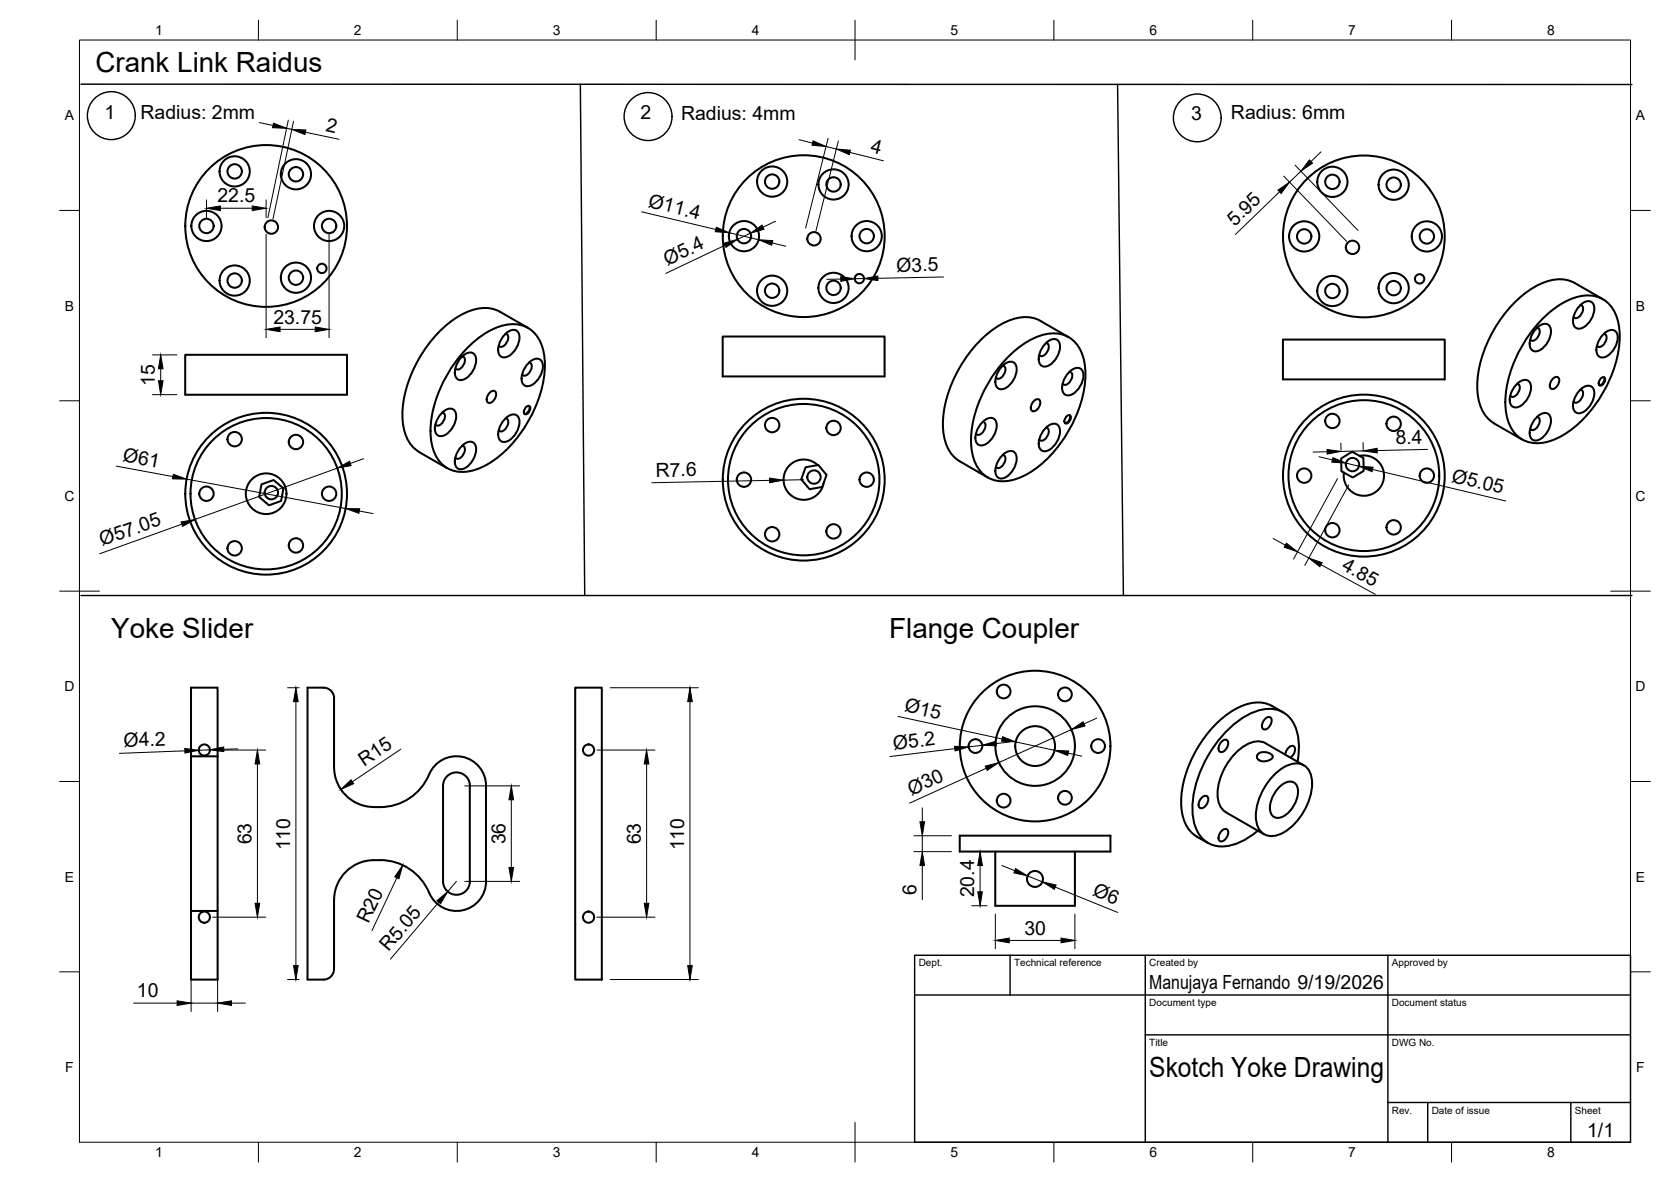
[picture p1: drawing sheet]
<svg xmlns="http://www.w3.org/2000/svg" width="420mm" height="297mm" viewBox="0 0 420 297" stroke-linecap="round" stroke-linejoin="round" font-family="sans-serif">
<!-- layer: Visible -->
<g fill="none" stroke="#000" stroke-width=".51">
<path d="M397.2 76.9a2.4 2.4 0 0 1 3.1-.9 4.1 4.1 0 0 1-.6 4.8 3.3 3.3 0 0 1-3.2 1.7 2.42 2.42 0 0 1-.8-3.1l.6-1.4zM397.3 76.7a1.22 1.22 0 0 1 .5 1.9l-.2 .4a1.22 1.22 0 0 1-2 .6M403 75.2l-7-4.1a10.2 10.2 0 0 0-10.2 1 31.7 31.7 0 0 0-14.4 25 10.2 10.2 0 0 0 4.3 9.3l7 4.1M46.6 89.2h40.6v10h-40.6zM116 89.8a2.4 2.4 0 0 1 3.1-.9 4.1 4.1 0 0 1-.6 4.9 3.3 3.3 0 0 1-3.1 1.6 2.42 2.42 0 0 1-.8-3.1l.5-1.3zM116.2 89.6a1.22 1.22 0 0 1 .4 1.9l-.2 .4a1.22 1.22 0 0 1-1.9 .6M117.3 87.6a18.6 18.6 0 0 1 10.9-6.1 7.8 7.8 0 0 1 8.5 7.1 26.8 26.8 0 0 1-4.4 18.1 26.1 26.1 0 0 1-12.6 11.3 7.9 7.9 0 0 1-11.2-6.5 26.8 26.8 0 0 1 4.4-18.2 33.2 33.2 0 0 1 4.4-5.7zM123.2 98.6a.88 .88 0 0 1 1.5 .1 2.17 2.17 0 0 1-1.8 2.5 1.46 1.46 0 0 1-.1-2.2zM126.9 84.1a2.4 2.4 0 0 1 3.1-.9 4.1 4.1 0 0 1-.6 4.9 3.3 3.3 0 0 1-3.1 1.6 2.42 2.42 0 0 1-.8-3.1l.5-1.3zM127.1 83.9a1.22 1.22 0 0 1 .4 2l-.2 .3a1.22 1.22 0 0 1-1.9 .7M132.8 82.4l-7.1-4.1a10.2 10.2 0 0 0-10.2 1.1 31.7 31.7 0 0 0-14.3 24.9 10.2 10.2 0 0 0 4.2 9.3l7.1 4.1M132.8 91.3a2.4 2.4 0 0 1 3.1-.9 4.1 4.1 0 0 1-.6 4.9 3.3 3.3 0 0 1-3.2 1.7 2.42 2.42 0 0 1-.7-3.2l.5-1.3z"/>
<path d="M133 91.1a1.22 1.22 0 0 1 .4 2l-.2 .4a1.22 1.22 0 0 1-1.9 .6M181.7 84.6h40.7v10h-40.7zM251.9 92.1a2.4 2.4 0 0 1 3.1-.9 4.1 4.1 0 0 1-.6 4.9 3.3 3.3 0 0 1-3.1 1.6 2.42 2.42 0 0 1-.8-3.1l.6-1.3zM252.1 91.9a1.22 1.22 0 0 1 .4 2l-.2 .4a1.22 1.22 0 0 1-1.9 .6M253.3 89.9a18.6 18.6 0 0 1 10.8-6.1 7.8 7.8 0 0 1 8.5 7.1 26.8 26.8 0 0 1-4.4 18.2 26.1 26.1 0 0 1-12.6 11.2 7.9 7.9 0 0 1-11.2-6.5 26.8 26.8 0 0 1 4.4-18.1 33.3 33.3 0 0 1 4.5-5.8zM262.8 86.4a2.4 2.4 0 0 1 3.1-.9 4.1 4.1 0 0 1-.5 4.9 3.3 3.3 0 0 1-3.2 1.7 2.42 2.42 0 0 1-.8-3.2l.6-1.3zM263 86.2a1.22 1.22 0 0 1 .4 2l-.2 .4a1.22 1.22 0 0 1-1.9 .6M268.7 84.7l-7.1-4.1a10.2 10.2 0 0 0-10.2 1.1 31.8 31.8 0 0 0-14.3 24.9 10.2 10.2 0 0 0 4.2 9.3l7.1 4.1M268.7 93.6a2.4 2.4 0 0 1 3.1-.8 4.1 4.1 0 0 1-.6 4.8 3.3 3.3 0 0 1-3.1 1.7 2.42 2.42 0 0 1-.8-3.2l.5-1.3zM268.9 93.4a1.22 1.22 0 0 1 .5 2l-.3 .4a1.22 1.22 0 0 1-1.9 .6M322.6 85.3h40.7v10h-40.7zM381.2 96.7a2.4 2.4 0 0 1 3.2-.9 4.1 4.1 0 0 1-.6 4.8 3.3 3.3 0 0 1-3.2 1.7 2.42 2.42 0 0 1-.8-3.2l.6-1.3z"/>
<path d="M381.4 96.5a1.22 1.22 0 0 1 .5 1.9l-.2 .4a1.22 1.22 0 0 1-2 .6M386.3 82.6a2.4 2.4 0 0 1 3.1-.9 4.1 4.1 0 0 1-.6 4.8 3.3 3.3 0 0 1-3.2 1.7 2.42 2.42 0 0 1-.8-3.1l.6-1.4zM386.4 82.4a1.22 1.22 0 0 1 .5 1.9l-.2 .4a1.22 1.22 0 0 1-2 .6M387.6 80.4a18.6 18.6 0 0 1 10.9-6.1 7.8 7.8 0 0 1 8.5 7.1 26.8 26.8 0 0 1-4.4 18.1 26.1 26.1 0 0 1-12.6 11.3 7.9 7.9 0 0 1-11.2-6.5 26.8 26.8 0 0 1 4.4-18.2 33.2 33.2 0 0 1 4.4-5.7zM390.5 95.1a.88 .88 0 0 1 1.5 .1 2.17 2.17 0 0 1-1.8 2.6 1.46 1.46 0 0 1 0-2.3zM397.2 98.1a2.4 2.4 0 0 1 3.1-.9 4.1 4.1 0 0 1-.6 4.9 3.3 3.3 0 0 1-3.2 1.7 2.42 2.42 0 0 1-.8-3.2l.6-1.3zM397.3 97.9a1.22 1.22 0 0 1 .5 2l-.2 .4a1.22 1.22 0 0 1-2 .6M402.5 95.1a.6 .6 0 0 1 1.1-.1 1.46 1.46 0 0 1-1.4 1.9 1.33 1.33 0 0 1 .3-1.8zM403 84.1a2.4 2.4 0 0 1 3.2-.9 4.1 4.1 0 0 1-.6 4.9 3.3 3.3 0 0 1-3.2 1.7 2.42 2.42 0 0 1-.8-3.2l.6-1.3zM403.3 83.9a1.22 1.22 0 0 1 .4 2l-.2 .4a1.22 1.22 0 0 1-2 .6M403.3 94.8a1.48 1.48 0 0 1-1.2 2M111 103.9a2.4 2.4 0 0 1 3.1-.9 4.1 4.1 0 0 1-.6 4.9 3.3 3.3 0 0 1-3.2 1.6 2.42 2.42 0 0 1-.7-3.1l.5-1.4z"/>
<path d="M111.2 103.7a1.22 1.22 0 0 1 .4 1.9l-.2 .4a1.22 1.22 0 0 1-1.9 .6M116 112.2a2.4 2.4 0 0 1 3.1-.9 4.1 4.1 0 0 1-.6 4.9 3.3 3.3 0 0 1-3.1 1.7 2.42 2.42 0 0 1-.8-3.2l.5-1.3zM116.2 112a1.22 1.22 0 0 1 .4 2l-.2 .4a1.22 1.22 0 0 1-1.9 .6M126.9 105.4a2.4 2.4 0 0 1 3.1-.9 4.1 4.1 0 0 1-.6 4.8 3.3 3.3 0 0 1-3.1 1.7 2.42 2.42 0 0 1-.8-3.2l.5-1.3zM127.1 105.1a1.22 1.22 0 0 1 .4 2l-.2 .4a1.22 1.22 0 0 1-1.9 .6M132.3 102.3a.6 .6 0 0 1 1-.1 1.46 1.46 0 0 1-1.4 1.9 1.33 1.33 0 0 1 .4-1.8zM133 102a1.48 1.48 0 0 1-1.1 2M202.6 117.4l3.2-.5 2 2.4-1.1 3.1-3.1 .5-2.1-2.4zM205.6 116.9a5.1 5.1 0 0 0-7.8 .9 5.1 5.1 0 0 0 2.4 7.4 5.1 5.1 0 0 0 6.9-3.7M246.9 106.2a2.4 2.4 0 0 1 3.1-.9 4.1 4.1 0 0 1-.6 4.9 3.3 3.3 0 0 1-3.1 1.7 2.42 2.42 0 0 1-.8-3.2l.5-1.3zM247.1 106a1.22 1.22 0 0 1 .4 2l-.2 .4a1.22 1.22 0 0 1-1.9 .6M251.9 114.5a2.4 2.4 0 0 1 3.1-.9 4.1 4.1 0 0 1-.6 4.9 3.3 3.3 0 0 1-3.1 1.7 2.42 2.42 0 0 1-.8-3.2l.6-1.3z"/>
<path d="M252.1 114.3a1.22 1.22 0 0 1 .4 2l-.2 .4a1.22 1.22 0 0 1-1.9 .6M260 100.7a.88 .88 0 0 1 1.5 0 2.17 2.17 0 0 1-1.8 2.6 1.46 1.46 0 0 1 0-2.2zM262.8 107.7a2.4 2.4 0 0 1 3.1-.9 4.1 4.1 0 0 1-.5 4.8 3.3 3.3 0 0 1-3.2 1.7 2.42 2.42 0 0 1-.8-3.1l.6-1.4zM263 107.5a1.22 1.22 0 0 1 .4 1.9l-.2 .4a1.22 1.22 0 0 1-1.9 .6M268.2 104.6a.6 .6 0 0 1 1 0 1.46 1.46 0 0 1-1.3 1.8 1.33 1.33 0 0 1 .3-1.8zM268.9 104.3a1.48 1.48 0 0 1-1.1 2M337.2 115.2l2.8-1.7 2.8 1.6 .1 3.2-2.8 1.7-2.8-1.5zM341.9 114.6a5.1 5.1 0 0 1 6.1 4.5 5.1 5.1 0 0 1-5.2 5.5 5.1 5.1 0 0 1-4.9-5.8M386.3 105a2.4 2.4 0 0 1 3.1-.9 4.1 4.1 0 0 1-.6 4.9 3.3 3.3 0 0 1-3.2 1.6 2.42 2.42 0 0 1-.8-3.1l.6-1.4zM386.4 104.8a1.22 1.22 0 0 1 .5 2l-.2 .4a1.22 1.22 0 0 1-2 .6M65.7 121.7l3.1-1.1 2.5 2.1-.6 3.2-3.1 1.1-2.4-2.1zM48 172.8h6.7v73.4h-6.7z"/>
<path d="M84 175.5v17.3a10 10 0 0 0 10 10M84 175.5a2.67 2.67 0 0 0-2.7-2.7h-4v73.4h4a2.67 2.67 0 0 0 2.7-2.7v-17.3a10 10 0 0 1 10-10M144.6 172.8h6.7v73.4h-6.7zM322.7 179a10.1 10.1 0 0 0-7.3-2.4 19.9 19.9 0 0 0-12.4 8.6 28 28 0 0 0-6 17.8 9 9 0 0 0 3.9 7.2l2.8 1.7M48 190.1h6.7M107.9 194.6a13.6 13.6 0 0 1-13.9 8.2M107.9 194.6a7.4 7.4 0 0 1 8.3-4.4 7.4 7.4 0 0 1 6 7.3v24M118.1 197.5v24M118.2 197.5a3.4 3.4 0 0 0-3.4-3.4 3.4 3.4 0 0 0-3.4 3.4v24M307.2 186.3a.9 .9 0 0 1 1.6 0 2.23 2.23 0 0 1-1.9 2.7 1.49 1.49 0 0 1 0-2.3zM316.3 189.5l1-.5h1.1l1.2 .5 .4 .7-.2 .4-.8 .5-1.8 .2-.6-.2-.5-.5-.1-.6zM318.1 180.6a.9 .9 0 0 1 1.6 0 2.23 2.23 0 0 1-1.9 2.7 1.49 1.49 0 0 1 0-2.3z"/>
<path d="M320.1 195a8.4 8.4 0 0 1 6.6-3.1 4 4 0 0 1 3.1 3.8 15 15 0 0 1-8 14 4 4 0 0 1-6-3.5 15 15 0 0 1 4.3-11.2zM321.6 197.9a3.3 3.3 0 0 1 3.7-1.3 3.3 3.3 0 0 1 .9 3.9 6.9 6.9 0 0 1-4.7 5 2.1 2.1 0 0 1-2.2-2.5l.5-2.3 .8-1.5zM323.2 189.6l.2-.9a1.47 1.47 0 0 1 2-1.1 2.12 2.12 0 0 1-.9 2.8M326.3 191.4a13.4 13.4 0 0 0-2-11.1 7.6 7.6 0 0 0-9-1.4 26.5 26.5 0 0 0-13.1 14 21.3 21.3 0 0 0-1.6 14.9 7.1 7.1 0 0 0 9.5 4.5 17.2 17.2 0 0 0 6.2-3.6M327.8 192.3l-9.6-5.5a5.4 5.4 0 0 0-5.9 1 15.3 15.3 0 0 0-6.1 12.7 4.7 4.7 0 0 0 2 3.6l9.6 5.6M94 216.2h1.6M95.6 216.1a13.3 13.3 0 0 1 12.3 8.2M241.3 210h37.9v4h-37.9zM250.3 214v13.6h20v-13.6M302.2 200.4a.9 .9 0 0 1 1.5 0 2.23 2.23 0 0 1-1.8 2.7 1.49 1.49 0 0 1 0-2.3zM307.2 208.8a.9 .9 0 0 1 1.6 0 2.23 2.23 0 0 1-1.9 2.6 1.49 1.49 0 0 1 0-2.2zM48 228.9h6.7"/>
<path d="M111.4 221.5a3.4 3.4 0 0 0 3.4 3.4 3.4 3.4 0 0 0 3.4-3.4M122.2 221.5a7.4 7.4 0 0 1-6 7.3 7.4 7.4 0 0 1-8.3-4.4"/>
<circle cx="51.9" cy="56.8" r="1.81"/>
<circle cx="51.9" cy="56.8" r="3.8"/>
<circle cx="59" cy="43.1" r="1.81"/>
<circle cx="59" cy="43.1" r="3.8"/>
<circle cx="66.9" cy="56.8" r="20.3"/>
<circle cx="68.2" cy="57.1" r="1.68"/>
<circle cx="74.4" cy="43.8" r="1.81"/>
<circle cx="74.4" cy="43.8" r="3.8"/>
<circle cx="82.8" cy="56.8" r="1.81"/>
<circle cx="82.8" cy="56.8" r="3.8"/>
<circle cx="187.1" cy="59.3" r="1.81"/>
<circle cx="187.1" cy="59.3" r="3.8"/>
<circle cx="194.2" cy="45.6" r="1.81"/>
<circle cx="194.2" cy="45.6" r="3.8"/>
<circle cx="202.1" cy="59.3" r="20.3"/>
<circle cx="209.6" cy="46.4" r="1.81"/>
<circle cx="209.6" cy="46.4" r="3.8"/>
<circle cx="217.9" cy="59.3" r="1.81"/>
<circle cx="217.9" cy="59.3" r="3.8"/>
<circle cx="327.9" cy="59.4" r="1.81"/>
<circle cx="327.9" cy="59.4" r="3.8"/>
<circle cx="335" cy="45.7" r="1.81"/>
<circle cx="335" cy="45.7" r="3.8"/>
<circle cx="342.9" cy="59.4" r="20.3"/>
<circle cx="350.4" cy="46.4" r="1.81"/>
<circle cx="350.4" cy="46.4" r="3.8"/>
<circle cx="358.8" cy="59.4" r="1.81"/>
<circle cx="358.8" cy="59.4" r="3.8"/>
<circle cx="59" cy="70.5" r="1.81"/>
<circle cx="59" cy="70.5" r="3.8"/>
<circle cx="74.4" cy="69.8" r="1.81"/>
<circle cx="74.4" cy="69.8" r="3.8"/>
<circle cx="80.9" cy="67.5" r="1.17"/>
<circle cx="194.2" cy="73.1" r="1.81"/>
<circle cx="194.2" cy="73.1" r="3.8"/>
<circle cx="204.7" cy="60" r="1.68"/>
<circle cx="209.6" cy="72.3" r="1.81"/>
<circle cx="209.6" cy="72.3" r="3.8"/>
<circle cx="216.1" cy="70" r="1.17"/>
<circle cx="335" cy="73.1" r="1.81"/>
<circle cx="335" cy="73.1" r="3.8"/>
<circle cx="340.1" cy="62.2" r="1.68"/>
<circle cx="350.4" cy="72.4" r="1.81"/>
<circle cx="350.4" cy="72.4" r="3.8"/>
<circle cx="356.9" cy="70.1" r="1.17"/>
<circle cx="59" cy="110.4" r="1.81"/>
<circle cx="74.4" cy="111.1" r="1.81"/>
<circle cx="194.2" cy="106.8" r="1.81"/>
<circle cx="204.7" cy="119.9" r="1.68"/>
<circle cx="209.6" cy="107.5" r="1.81"/>
<circle cx="327.9" cy="119.5" r="1.81"/>
<circle cx="335" cy="105.8" r="1.81"/>
<circle cx="340.1" cy="116.8" r="1.68"/>
<circle cx="342.9" cy="119.5" r="19"/>
<circle cx="342.9" cy="119.5" r="20.3"/>
<circle cx="350.4" cy="106.5" r="1.81"/>
<circle cx="358.8" cy="119.5" r="1.81"/>
<circle cx="51.9" cy="124.1" r="1.81"/>
<circle cx="59" cy="137.8" r="1.81"/>
<circle cx="66.9" cy="124.1" r="5.1"/>
<circle cx="66.9" cy="124.1" r="19"/>
<circle cx="66.9" cy="124.1" r="20.3"/>
<circle cx="68.2" cy="123.8" r="1.68"/>
<circle cx="74.4" cy="137.1" r="1.81"/>
<circle cx="82.8" cy="124.1" r="1.81"/>
<circle cx="187.1" cy="120.5" r="1.81"/>
<circle cx="194.2" cy="134.3" r="1.81"/>
<circle cx="202.1" cy="120.5" r="19"/>
<circle cx="202.1" cy="120.5" r="20.3"/>
<circle cx="209.6" cy="133.5" r="1.81"/>
<circle cx="217.9" cy="120.5" r="1.81"/>
<circle cx="335" cy="133.2" r="1.81"/>
<circle cx="350.4" cy="132.5" r="1.81"/>
<circle cx="252.4" cy="173.8" r="1.73"/>
<circle cx="267.8" cy="174.5" r="1.73"/>
<circle cx="51.4" cy="188.5" r="1.41"/>
<circle cx="148" cy="188.5" r="1.41"/>
<circle cx="245.3" cy="187.5" r="1.73"/>
<circle cx="260.3" cy="187.5" r="18.9"/>
<circle cx="260.3" cy="187.5" r="10"/>
<circle cx="260.3" cy="187.5" r="5"/>
<circle cx="276.1" cy="187.5" r="1.73"/>
<circle cx="252.4" cy="201.2" r="1.73"/>
<circle cx="267.8" cy="200.5" r="1.73"/>
<circle cx="51.4" cy="230.5" r="1.41"/>
<circle cx="148" cy="230.5" r="1.41"/>
<circle cx="260.2" cy="220.9" r="2"/>
</g>
<!-- layer: BORDER -->
<g fill="none" stroke="#000" stroke-width=".25">
<path d="M20 10.1h390v276.9h-390zM65 5.1v5M115 5.1v5M165 5.1v5M215 5.1v10M265 5.1v5M315 5.1v5M365 5.1v5M15 52.9h5M410 52.9h5M15 100.7h5M410 100.7h5"/>
<path d="M15 148.6h10M405 148.6h10M15 196.4h5M410 196.4h5M15 244.2h5M410 244.2h5M65 287v5M115 287v5M165 287v5M215 282.1v9.9M265 287v5M315 287v5"/>
<path d="M365 287v5"/>
</g>
<!-- layer: TITLEBLOCK -->
<path d="M230 240.1h180v46.9h-180zM230 250h180M254 240.1v9.9M288 240.1v46.9M349 240.1v46.9M288 260.1h122M349 277.1h61M359 277.1v9.9M395 277.1v9.9" fill="none" stroke="#000" stroke-width=".36"/>
<!-- layer: FD_Dimensions -->
<g fill="none" stroke="#000" stroke-width=".25">
<path d="M65.2 30.8l3.4 .7M72.1 32.2l1.3 .3M72.5 30.2l-5.1 24.5M73.8 30.5l-5.2 24.5M76.8 33.2l8.4 1.8M200.9 35.1l3.4 .9M207.7 36.8l2.6 .7M208.2 34.8l-5.6 22.5M210.8 35.4l-5.6 22.6M213.7 38.3l8.4 2.1M332.1 38.2l-2.5 2.4M51.9 50.2v4.5"/>
<path d="M55.4 52.3h8M66.9 50.2v4.5M66.9 58.9v26M82.7 58.9v26M161.3 53.2l18.7 4.5M183.4 58.5l7.4 1.7M188.7 58.6l-3.3 1.5M195 55.6l-3.1 1.5M321.7 48.2l-11.1 10.7M322.8 44.3l15.8 16.4M325.6 41.5l15.9 16.4M327.1 43l-2.8 2.8"/>
<path d="M182.3 61.6l-14.9 7.1M194.2 61.1l3.4 .8M211.4 70.1l-3.5 .1M217.2 70h-2.3M237.2 69.6l-16.5 .3M38.3 89.2h6.2M38.3 99.2h6.2M40.4 92.7v3M70.4 82.8h8.8M29.3 117.1l14.2 2.7M84.8 117.7l-35.8 12.8M91.4 115.3l-3.3 1.2"/>
<path d="M331.6 114.8l3.4 .8M333.7 113.5l-3.5 .1M337.1 111.3l.1 1.8M338.4 116.4l3.3 .8M342.7 111.2l.1 1.8M342.8 113.3l-5.6 .1M345.1 118l33.5 7.9M358.9 112.9l-12.6 .3M45.7 131.7l-20.6 7.5M46.9 120.4l40 7.4M90.3 128.4l3.5 .7M193.5 120.7l-29.6 .6"/>
<path d="M202.1 120.6l-5.1 .1M320.1 135.3l3.1 1.7M326.2 138.7l2.9 1.5M336.3 120.3l-11.1 20.2M339.1 121.8l-11 20.3M332.1 141.9l13.7 7.5M72.3 172.8h2.9M74.4 176.3v66.4M153.4 172.8h22.2M173.5 176.3v66.4M46.5 188.7l-16.5 .6M52.8 188.4l-2.8 .1"/>
<path d="M53.5 188.5h13.3M59.8 188.2l-3.5 .1M64.7 192v35M100.8 188.3l-12.2 8.2M116.9 197.5h13.8M150.1 188.5h14.6M162.6 192v35M225.8 180l26.2 5.7M240.1 188.1l-16.3 2M247 187.3l-3.4 .4M248 193.1l-19.3 8.7M253.9 186.4l-3.4 .5"/>
<path d="M255.4 186.4l9.8 2.2M268.6 189.3l3.4 .7M269.4 183.4l-18.2 8.2M275.8 180.5l-3.2 1.4M128.6 201v17M229.8 210h9.4M229.8 214h9.4M231.9 203v3.5M231.9 210v4M231.9 217.5v8.6M246.4 217.5v6.6M251.9 217.5l3.2 1.3"/>
<path d="M48 223.6v30.6M53.5 230.5h13.3M54.7 223.6v30.6M99.8 220.6l-6.3 13.3M110.3 226.7l-12.1 14.3M114.8 221.5l-2.2 2.6M116.9 221.5h13.8M150.1 230.5h14.6M244.3 227.6h3.9M250.3 229.7v8.7M253.8 236.3h13M258.4 220.1l3.7 1.5"/>
<path d="M265.3 222.9l15.8 6.4M270.3 229.7v8.7M33.6 252.1h10.9M48 252.1h6.7M58.2 252.1h3.5M72.3 246.2h2.9M153.4 246.2h22.2"/>
</g>
<g fill="#000" stroke="#000" stroke-width=".25">
<path d="M68.8 31l3.3 1.2-3.6-.1zM73.4 32.5l3.5 .2-.2 1.1zM204.4 35.4l3.3 1.4-3.5-.3zM210.3 37.5l3.5 .2-.2 1.2zM51.9 52.3l3.5-.5v1.1zM63.4 51.8l3.5 .5-3.5 .6zM180.1 57.1l3.3 1.4-3.6-.3zM188.7 58.6l2.9-2 .5 1zM321.3 47.8l3-2-2.2 2.8zM329.2 40.2l.8 .8-2.9 2zM182 61.1l3.4-1-2.9 2.1zM190.8 60.2l3.5 .3-.3 1.1z"/>
<path d="M211.4 69.5l3.5 .5-3.5 .7zM217.2 70l3.5-.7v1.2zM40.4 89.2l.6 3.5h-1.2zM39.8 95.7h1.2l-.6 3.5zM66.9 82.8l3.5-.6v1.2zM79.2 82.2l3.5 .6-3.5 .6zM43.6 119.2l3.3 1.2-3.5-.1zM84.8 117.7l3.1-1.8 .4 1.1zM333.7 113l3.5 .4-3.5 .7zM335.2 115l3.2 1.4-3.5-.3zM341.7 117.2l3.5 .2-.2 1.1zM342.8 113.3l3.5-.6v1.1z"/>
<path d="M45.5 131.2l3.5-.7-3.1 1.8zM86.9 127.8l3.5 .1-.2 1.1zM193.5 120.1l3.5 .6-3.5 .6zM323.4 136.5l2.8 2.2-3.3-1.2zM329.1 140.2l3.3 1.2-.5 1zM74.4 172.8l.6 3.5h-1.2zM173.5 172.8l.6 3.5h-1.2zM46.5 188.1l3.5 .4-3.5 .8zM52.8 188.4l3.4-.7 .1 1.2zM64.7 188.5l.6 3.5h-1.2zM85.7 198.4l2.6-2.4 .6 .9zM162.6 188.5l.6 3.5h-1.2z"/>
<path d="M240 187.5l3.6 .2-3.4 1zM247.7 192.5l3.5-.9-3 2zM247 187.3l3.4-1 .1 1.1zM252.1 185.1l3.3 1.3-3.6-.1zM265.2 188.6l3.5 .1-.2 1.2zM269.4 183.4l2.9-2 .5 1zM128.6 197.5l.5 3.5h-1.1zM128 218h1.1l-.5 3.5zM231.3 206.5h1.2l-.6 3.5zM231.9 214l.6 3.5h-1.2zM246.4 214l.6 3.5h-1.1zM255.4 218.3l3 1.8-3.5-.7z"/>
<path d="M64.1 227h1.2l-.6 3.5zM101.3 217.4l-1 3.4-1-.4zM109.9 226.3l2.7-2.2-1.8 3zM162 227h1.2l-.6 3.5zM245.9 224.1h1.1l-.6 3.5zM250.3 236.3l3.5-.6v1.2zM262.1 221.6l3.5 .8-.5 1.1zM266.8 235.7l3.5 .6-3.5 .6zM44.5 251.5l3.5 .6-3.5 .6zM54.7 252.1l3.5-.6v1.2zM73.8 242.7h1.2l-.6 3.5zM172.9 242.7h1.2l-.6 3.5z"/>
</g>
<!-- layer: Sketch2 -->
<g fill="none" stroke="#000" stroke-width=".36">
<path d="M20.4 21.2h389.9M20.4 149.7h389.9"/>
<circle cx="28" cy="29.1" r="6"/>
<circle cx="163" cy="29.3" r="6"/>
<circle cx="301" cy="29.6" r="6"/>
</g>
<!-- layer: Sketch4 -->
<path d="M145.9 21.2l1.1 128.5M281 21.2l1.5 128.5" fill="none" stroke="#000" stroke-width=".36"/>
<g font-size="7">
<text x="24" y="18.1">Crank Link Raidus</text>
<text x="28" y="160.3">Yoke Slider</text>
<text x="223.6" y="160.5">Flange Coupler</text>
<text x="289" y="270.6">Skotch Yoke Drawing</text>
</g>
<g font-size="4.9">
<text x="26.2" y="30">1</text>
<text x="35.3" y="29.9">Radius: 2mm</text>
<text x="161.1" y="29.9">2</text>
<text x="309.5" y="30">Radius: 6mm</text>
<text x="81.7" y="32.8" transform="rotate(12 81.7 32.8)">2</text>
<text x="171.2" y="30">Radius: 4mm</text>
<text x="299.5" y="30">3</text>
<text x="218.7" y="38.1" transform="rotate(14 218.7 38.1)">4</text>
<text x="54.7" y="50.9">22.5</text>
<text x="162.8" y="52" transform="rotate(13 162.8 52)">Ø11.4</text>
<text x="310.5" y="57" transform="rotate(-44 310.5 57)">5.95</text>
<text x="167.8" y="66.8" transform="rotate(-25 167.8 66.8)">Ø5.4</text>
<text x="225.4" y="68.3" transform="rotate(-1 225.4 68.3)">Ø3.5</text>
<text x="68.7" y="81.3">23.75</text>
<text x="38.9" y="97.1" transform="rotate(-90 38.9 97.1)">15</text>
<text x="350.9" y="111.7" transform="rotate(-1 350.9 111.7)">8.4</text>
<text x="30.7" y="115.9" transform="rotate(11 30.7 115.9)">Ø61</text>
<text x="164.9" y="119.9" transform="rotate(-1 164.9 119.9)">R7.6</text>
<text x="364.8" y="121.1" transform="rotate(13 364.8 121.1)">Ø5.05</text>
<text x="25.7" y="137.3" transform="rotate(-20 25.7 137.3)">Ø57.05</text>
<text x="337.1" y="142.9" transform="rotate(29 337.1 142.9)">4.85</text>
<text x="227.3" y="178.8" transform="rotate(12 227.3 178.8)">Ø15</text>
<text x="31.2" y="187.7" transform="rotate(-2 31.2 187.7)">Ø4.2</text>
<text x="224.8" y="188.4" transform="rotate(-7 224.8 188.4)">Ø5.2</text>
<text x="91.5" y="192.7" transform="rotate(-34 91.5 192.7)">R15</text>
<text x="229.2" y="199.9" transform="rotate(-25 229.2 199.9)">Ø30</text>
<text x="63.3" y="212.2" transform="rotate(-90 63.3 212.2)">63</text>
<text x="72.9" y="213.7" transform="rotate(-90 72.9 213.7)">110</text>
<text x="127.1" y="212.2" transform="rotate(-90 127.1 212.2)">36</text>
<text x="161.1" y="212.2" transform="rotate(-90 161.1 212.2)">63</text>
<text x="172" y="213.7" transform="rotate(-90 172 213.7)">110</text>
<text x="230.4" y="224.9" transform="rotate(-90 230.4 224.9)">6</text>
<text x="245" y="225.5" transform="rotate(-90 245 225.5)">20.4</text>
<text x="274.5" y="225" transform="rotate(22 274.5 225)">Ø6</text>
<text x="92.6" y="232.3" transform="rotate(-65 92.6 232.3)">R20</text>
<text x="97.7" y="239.3" transform="rotate(-50 97.7 239.3)">R5.05</text>
<text x="257.6" y="234.9">30</text>
<text x="34.4" y="250.6">10</text>
<text x="289" y="248.5">Manujaya Fernando 9/19/2026</text>
<text x="399.1" y="285.7">1/1</text>
</g>
<g font-size="3.5">
<text x="39" y="8.8">1</text>
<text x="89" y="8.8">2</text>
<text x="139" y="8.8">3</text>
<text x="189" y="8.8">4</text>
<text x="239" y="8.8">5</text>
<text x="289" y="8.8">6</text>
<text x="339" y="8.8">7</text>
<text x="389" y="8.8">8</text>
<text x="16.3" y="30.2">A</text>
<text x="411.3" y="30.2">A</text>
<text x="16.3" y="78">B</text>
<text x="411.3" y="78">B</text>
<text x="16.2" y="125.9">C</text>
<text x="411.2" y="125.9">C</text>
<text x="16.2" y="173.7">D</text>
<text x="411.2" y="173.7">D</text>
<text x="16.3" y="221.6">E</text>
<text x="411.3" y="221.6">E</text>
<text x="16.4" y="269.4">F</text>
<text x="411.4" y="269.4">F</text>
<text x="39" y="290.8">1</text>
<text x="89" y="290.8">2</text>
<text x="139" y="290.8">3</text>
<text x="189" y="290.8">4</text>
<text x="239" y="290.8">5</text>
<text x="289" y="290.8">6</text>
<text x="339" y="290.8">7</text>
<text x="389" y="290.8">8</text>
</g>
<g font-size="2.5">
<text x="231" y="242.9">Dept.</text>
<text x="255" y="242.9">Technical reference</text>
<text x="289" y="242.9">Created by</text>
<text x="350" y="242.9">Approved by</text>
<text x="289" y="252.8">Document type</text>
<text x="350" y="252.8">Document status</text>
<text x="289" y="262.9">Title</text>
<text x="350" y="262.9">DWG No.</text>
<text x="350" y="279.9">Rev.</text>
<text x="360" y="279.9">Date of issue</text>
<text x="396" y="279.9">Sheet</text>
</g>
</svg>
